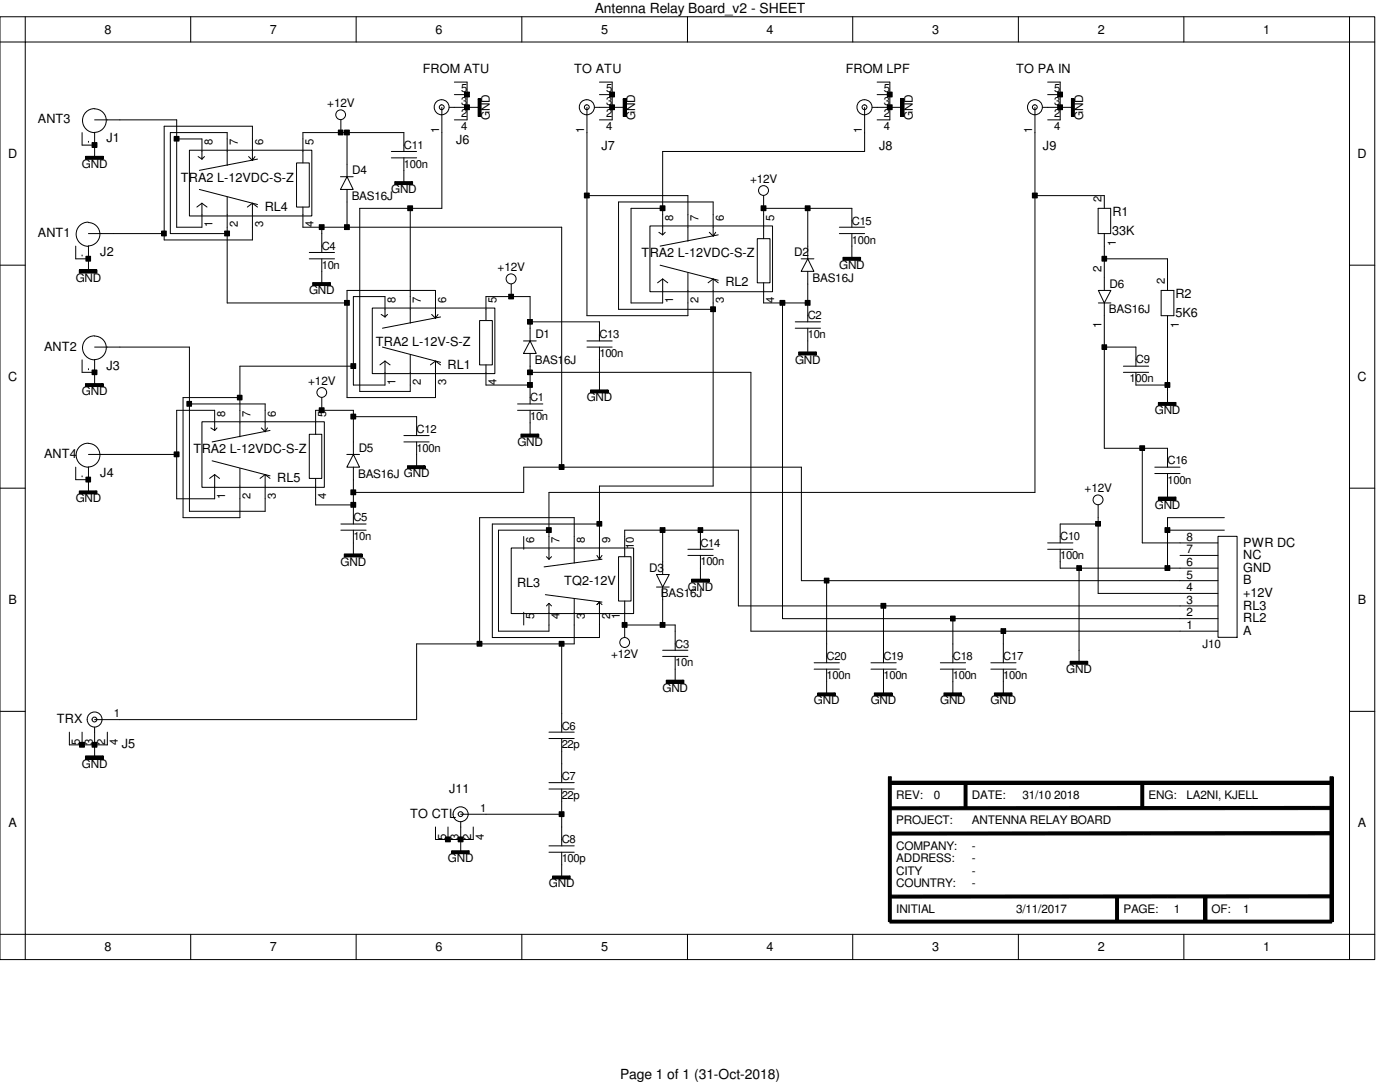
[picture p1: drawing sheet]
<svg xmlns="http://www.w3.org/2000/svg" width="279mm" height="216mm" viewBox="0 0 279 216" stroke-linecap="round" stroke-linejoin="round" font-family="sans-serif">
<g fill="none" stroke="#000" stroke-width=".2">
<path d="M0 3.3h274.4v188.2h-274.4zM5 8.4h264.3v178h-264.3zM5 3.3v5.1h-5M38.1 3.3v5.1M71.1 3.3v5.1M90.7 16.4h2.5v7.5h-2.5M90.7 18.9h2.5M92.7 18.4h1v.9h-1zM95.4 19.9h.6v3.3h-.6zM95.4 19.7h.6v.2h-.6zM104.1 3.3v5.1M119.6 16.4h2.6v7.5h-2.6"/>
<path d="M119.6 18.9h2.6M121.7 18.4h.9v.9h-.9zM124.4 19.9h.6v3.3h-.6zM124.4 19.7h.6v.2h-.6zM137.2 3.3v5.1M170.2 3.3v5.1M175 16.4h2.6v7.5h-2.6M175 18.9h2.6M177.1 18.4h1v.9h-1zM179.8 19.9h.6v3.3h-.6zM179.8 19.7h.6v.2h-.6zM203.2 3.3v5.1"/>
<path d="M209.1 16.4h2.5v7.5h-2.5M209.1 18.9h2.5M211.1 18.4h.9v.9h-.9zM213.8 19.9h.6v3.3h-.6zM213.8 19.7h.6v.2h-.6zM236.3 3.3v5.1M269.3 3.3v5.1h5.1M16.4 26.5v2.5h2.5M17.1 31.2h3.3v.6h-3.3zM17.7 28.2h.1M18.4 28.4h.9v1h-.9zM18.8 21.7a2.39 2.39 0 0 0-2.3 2.4 2.39 2.39 0 0 0 2.3 2.4l.1 5"/>
<path d="M18.8 21.7a2.35 2.35 0 0 1 2.4 2.4 2.35 2.35 0 0 1-2.4 2.3M18.9 23.9h16.4v21.4h5v-4.7M20.4 31.2h.2v.6h-.2zM34.8 27.2h.9v1h-.9zM35.3 27.7h5v4M37.8 30h24.4v13.1h-24.4zM39.5 31.2l.8 .5M39.8 37.8l11.6 3M40.8 31.2l-.5 .5M45.3 33v-6.5h-11.3v20.1h11.3M45.3 39.3v21.2h24M49.6 31.2l.8 .8"/>
<path d="M50.4 32v-6.8h-17.6v22.7h17.6v-7.3M50.9 31.2l-.5 .8M51.4 31.7l-11.6 2.3M59.2 32.5h2.5v8.8h-2.5zM67.5 26h1v.9h-1zM67.9 35.3h2.6M68 23.9v2.6M68.7 26h1v.9h-1zM69.3 35.3l1.2 2.5h-2.6zM69.3 26.5v8.8M69.3 37.8v7.5M78.1 31.5h5"/>
<path d="M78.1 30.2h5M78.8 36.2h3.3v.6h-3.3zM80.6 30.2v-3.7h-20.1v6M80.6 31.5v5M82.1 36.2h.2v.6h-.2zM88.2 21.4v20.2h-16.4v36.5h10.1v-7.3M89.7 21.4h6M92.7 20.9h1v1h-1zM116.6 38.5h1v1h-1zM117.1 39h20.2v9.1M117.1 21.4v41.6h20.2v-8.6M118.7 21.4h6"/>
<path d="M121.7 20.9h.9v1h-.9zM152.4 39v8.6M172.6 21.4v8.8h-40.4v16.7M174.1 21.4h6M177.1 20.9h1v1h-1zM206 38.5h1v1h-1zM206.5 21.4v76.9h-96.9v13.3M206.5 39h13.9v2.6M208.1 21.4h6M211.1 20.9h.9v1h-.9zM0 52.9h5M15.1 49.1v2.5h2.6"/>
<path d="M15.8 53.8h3.3v.7h-3.3zM16.4 50.9h.1M17.1 51.1h1v1h-1zM17.6 44.3a2.41 2.41 0 0 0-2.4 2.4 2.41 2.41 0 0 0 2.4 2.4M17.6 44.4a2.33 2.33 0 0 1 2.3 2.3 2.33 2.33 0 0 1-2.3 2.4M17.7 46.6h15.1M17.7 49.1v5M19.1 53.8h.2v.7h-.2zM32.3 46.1h.9v1h-.9zM40.3 40.6l-1 .7M40.3 40.6l1 .7M44.8 46.1h1v1h-1z"/>
<path d="M50.4 40.6l-1 .7M50.4 40.6l1 .7M60.5 41.3v4h51.6v47.9M61.7 51.6h5.1M61.7 50.4h5.1M62.4 56.4h3.3v.6h-3.3zM63.7 44.8h1v1h-1zM64.2 45.3v5.1M64.2 51.6v5.1M65.7 56.4h.3v.6h-.3zM68.7 59.9h1v1h-1zM68.7 44.8h1v1h-1z"/>
<path d="M81.4 41.1h.9v.9h-.9zM81.9 41.6v22.9M101.5 58.7h1v.9h-1zM102 56.7v2.5M129.7 45.1h24.5v13.1h-24.5zM131.5 46.4l.7 .5M131.7 41.1h1v.9h-1zM131.7 52.9l11.6 3M132.2 41.6h-6.3v18.9h6.3v-4.8M132.2 55.7l-1 .7M132.2 55.7l1.1 .7M132.8 46.4l-.6 .5"/>
<path d="M141.6 46.4l.7 .7M142.3 55.7v41.3h-22.7v14.6M142.3 47.1v-6.8h-18.9v21.4h18.9M142.3 55.7l-1 .7M142.3 55.7l1 .7M142.8 46.4l-.5 .7M143.3 46.9l-11.6 2.2M151.1 47.6h2.6v8.8h-2.6zM151.9 41.1h1v.9h-1zM152.4 41.6h17.6v3.7M152.4 56.4v4.1h8.8M155.7 59.9h.9v1h-.9z"/>
<path d="M159.9 51.6h2.5M160.7 41.1h1v.9h-1zM160.7 59.9h1v1h-1zM161.2 51.6l1.2 2.5h-2.5zM161.2 41.6v10M161.2 54.1v10.1M167.5 46.6h5.1M167.5 45.3h5.1M168.2 51.4h3.3v.5h-3.3zM170 46.6v5M171.5 51.4h.2v.5h-.2zM219.2 41.6h2.5v5h-2.5z"/>
<path d="M219.2 58h2.5l-1.3 2.5zM219.9 51.1h1v1h-1zM220.4 51.6h12.6v6.4M220.4 46.6v11.4M231.7 58h2.6v5h-2.6zM269.3 52.9h5.1M16.4 71.8v2.5h2.5M17.1 76.5h3.3v.6h-3.3zM17.7 73.6h.1M18.4 73.8h.9v1h-.9zM18.8 67a2.39 2.39 0 0 0-2.3 2.4 2.39 2.39 0 0 0 2.3 2.4l.1 5M18.8 67.1a2.35 2.35 0 0 1 2.4 2.3 2.35 2.35 0 0 1-2.4 2.4"/>
<path d="M18.9 69.3h18.9v32.7h15.1v-7.3M20.4 76.5h.2v.6h-.2zM47.4 78.9h.9v.9h-.9zM47.9 79.3h-11.4v24h11.4v-9.8M64.2 79.3v2.6M70 72.6h1v.9h-1zM70.5 73.1h-22.6v14.1M74.3 61.5h24.5v13h-24.5zM76.1 62.7l.7 .5M76.3 69.3l11.6 3M76.8 63.2v-4h-6.3v17.6h6.3v-4.7M76.8 72.1l-1 .7"/>
<path d="M76.8 72.1l1.1 .7M77.3 62.7l-.5 .5M86.1 62.7l.8 .8M86.9 63.5v-5.5h-17.6v21.3h17.6v-7.2M86.9 72.1l-1 .7M86.9 72.1l1 .7M87.4 62.7l-.5 .8M87.9 63.2l-11.6 2.3M95.7 64h2.6v8.8h-2.6zM97 64v-4.8h8.8v8.8M97 72.8v4h8.8M104.5 68h2.5"/>
<path d="M105.3 63.8h1v.9h-1zM105.3 73.8h1v1h-1zM105.3 76.3h1v1h-1zM105.8 68l1.2 2.5h-2.5zM105.8 70.5v10.1M105.8 64.2h13.8v3.8M105.8 74.3h44.1v51.6h93.2M117.1 69.3h5.1M117.1 68h5.1M117.9 77.8h3.3v.6h-3.3zM119.6 69.3v8.8M121.2 77.8h.2v.6h-.2z"/>
<path d="M141.8 61.2h1v1h-1zM156.2 60.5v62.9h86.9M158.7 65.5h5M158.7 64.2h5M159.4 70.2h3.3v.6h-3.3zM161.2 65.5v5M162.7 70.2h.2v.6h-.2zM219.2 60.5h2.5M219.9 68.8h1v.9h-1zM220.4 69.3h6.3v3.8M220.4 60.5v29h12.6v3.7M224.2 74.3h5"/>
<path d="M224.2 73.1h5M226.7 74.3v2.5h6.3M232.5 76.3h1v1h-1zM233 63v17.6M0 97.4h5M15.1 93.2v2.5h2.6M15.8 98h3.3v.6h-3.3zM16.4 95h.1M17.1 95.2h1v1h-1zM17.6 88.4a2.38 2.38 0 0 0-2.3 3.2 2.38 2.38 0 0 0 3.8 1 2.38 2.38 0 0 0-.5-3.9l-1-.2M17.7 90.7h17.6M17.7 93.2v5.1"/>
<path d="M19.1 98h.2v.6h-.2zM34.8 90.2h.9v.9h-.9zM37.3 80.1h.9v1h-.9zM37.8 80.6h15.1v5.5M40.3 84.2h24.4v13h-24.4zM42.1 85.4l.7 .5M42.3 91.9l11.6 3.1M42.8 85.9v-4h-7.5v17.6h7.5v-4.8M42.8 94.7l-1 .8M42.8 94.7l1 .8M43.3 85.4l-.5 .5M52.2 85.4l.7 .7"/>
<path d="M52.9 94.7l-1 .8M52.9 94.7l1 .8M53.4 85.4l-.5 .7M53.9 85.9l-11.6 2.3M61.7 86.7h2.5v8.8h-2.5zM63 86.7v-4.8h7.5v8.8M63 95.5v5.3h7.5M63.7 81.4h1v.9h-1zM69.2 90.7h2.6M70 82.6h1v1h-1zM70 97.7h1v1h-1zM70.5 90.7l1.3 2.5h-2.6z"/>
<path d="M70.5 93.2v11.4M70.5 83.1h12.6v3.8M70.5 98.3h34v-5.1h55.4v22.7h83.2M80.6 88.2h5M80.6 86.9h5M81.3 92.9h3.3v.6h-3.3zM83.1 88.2v5M84.6 92.9h.2v.6h-.2zM103.3 81.9h5M103.3 80.6h5M104 86.6h3.3v.6h-3.3zM105.8 81.9v5"/>
<path d="M107.3 86.6h.2v.6h-.2zM111.6 92.7h1v1h-1zM227.5 88.9h.9v1h-.9zM228 89.5v18.8h15.1M230.5 94.5h5M230.5 93.2h5M231.2 80.3h3.3v.6h-3.3zM231.2 99.2h3.3v.6h-3.3zM233 94.5v5M234.5 80.3h.2v.6h-.2zM234.5 99.2h.2v.6h-.2zM269.3 97.4h5.1"/>
<path d="M68 105.8h5.1M68 104.6h5.1M68.7 110.5h3.4v.6h-3.4zM70 100.2h1v1h-1zM70.5 105.8v5M72.1 110.5h.2v.6h-.2zM102 109.3h24.4v13.1h-24.4zM104.5 107.1v2.5M108.8 118.7l11.3 1.4M109.1 105.3h.9v1h-.9zM109.1 111.1l.5 .5M109.6 105.8h-10.1v20.1h10.1v-5.5"/>
<path d="M110.1 111.1l-.5 .5M114.6 119.4v9.1h-31.5v15.1h-64.2M114.6 112.4v-9.1h-18.9v25.2M119.1 104.1h1v.9h-1zM119.1 110.8l.5 .8M119.6 104.6h-21.3v22.6h21.3v-7.1M120.1 110.8l-.5 .8M120.1 111.6l-11.5 1.5M123.4 111.1h2.5v8.8h-2.5zM124.7 111.1v-5.3h22.7v15.1h95.7M124.7 119.9v7.3M131 114.6h2.6l-1.4 2.5z"/>
<path d="M131 117.1h2.6M131.7 105.3h1v1h-1zM132.2 105.8v8.8M132.2 117.1v7.6M137.3 109.6h5M137.3 110.8h5M138 115.6h3.3v.6h-3.3zM139.3 105.3h1v1h-1zM139.8 105.8v3.8M139.8 110.8v5.1M141.3 115.6h.2v.6h-.2zM164.5 115.4h.9v.9h-.9z"/>
<path d="M165 115.9v16.3M209.1 109.6h5M209.1 108.3h5M211.6 109.6v3.8h31.5M214.9 112.9h.9v.9h-.9zM215.3 113.4v18.8M218.7 104.1h.9v.9h-.9zM219.2 104.6h-7.6v3.7M219.2 100.8v17.6h23.9M232.5 105.3h1v1h-1zM232.5 112.9h1v.9h-1zM233 105.8h11.3"/>
<path d="M235.5 110.8h7.6M243.1 107h3.8v20.2h-3.8zM244.3 103.3h-11.3v10.1M95.2 128h1v.9h-1zM104.5 122.2v2.5M109.6 120.4l-.5 .5M109.6 120.4l.5 .5M111.6 128h1v.9h-1zM112.1 128.5v17.6M119.6 120.1l-.5 .5M119.6 120.1l.5 .5M124.2 124.2h.9v1h-.9z"/>
<path d="M124.7 124.7h10v5.1M131.7 124.2h1v1h-1zM132.2 131h5.1M132.2 129.8h5.1M133 135.7h3.3v.7h-3.3zM134.7 131v5M136.3 135.7h.2v.7h-.2zM162.5 133.5h5M162.5 132.2h5M163.2 138.3h3.3v.6h-3.3zM165 133.5v5.1M166.5 138.3h.2v.6h-.2z"/>
<path d="M173.8 133.5h5.1M173.8 132.2h5.1M174.5 138.3h3.3v.6h-3.3zM175.8 120.4h1v1h-1zM176.3 120.9v11.3M176.3 133.5v5.1M177.8 138.3h.3v.6h-.3zM187.7 133.5h5M187.7 132.2h5M188.4 138.3h3.3v.6h-3.3zM189.7 122.9h.9v1h-.9zM190.2 123.4v8.8"/>
<path d="M190.2 133.5v5.1M191.7 138.3h.2v.6h-.2zM197.7 133.5h5.1M197.7 132.2h5.1M198.5 138.3h3.3v.6h-3.3zM199.8 125.4h.9v1h-.9zM200.2 125.9v6.3M200.2 133.5v5.1M201.8 138.3h.2v.6h-.2zM213.6 132h3.3v.5h-3.3zM216.9 132h.2v.5h-.2zM0 141.9h5"/>
<path d="M13.8 146.1v2.5h7.6v-2.5M15.9 148.1h.9v1h-.9zM16.4 146.1v2.5M17.1 150.8h3.3v.7h-3.3zM18.4 148.1h.9v1h-.9zM18.9 145.1v6M20.4 150.8h.2v.7h-.2zM109.6 147.4h5M109.6 146.1h5M109.6 157.4h5M109.6 156.2h5M112.1 147.4v8.8"/>
<path d="M112.1 157.4v11.4M177.3 155h.6v28.9h-.6zM177.6 155.9h88.2v.6h-88.2zM192.4 156.3h.6v5h-.6zM227.7 156.3h.6v5h-.6zM265.4 155h.7v28.9h-.7zM269.3 141.9h5.1M86.9 165v2.5h7.5v-2.5M88.9 167h1v1h-1zM89.4 165v2.5M90.1 169.8h3.4v.5h-3.4zM91.4 167h1v1h-1z"/>
<path d="M91.9 164v6.1M91.9 162.5h20.2M93.5 169.8h.1v.5h-.1zM109.6 170.1h5M109.6 168.8h5M110.3 174.8h3.3v.6h-3.3zM111.6 162h1v.9h-1zM112.1 170.1v5M113.6 174.8h.2v.6h-.2zM177.5 178.6h88.3v.6h-88.3zM177.6 166l88.2-.1v.7h-88.2zM177.6 161l88.2-.1v.6l-88.2 .1z"/>
<path d="M222.6 178.9h.6v5h-.6zM240.2 178.9h.7v5h-.7zM0 186.4h5v5.1M38.1 186.4v5.1M71.1 186.4v5.1M104.1 186.4v5.1M137.2 186.4v5.1M170.2 186.4v5.1M177.6 183.6h88.2v.6h-88.2zM203.2 186.4v5.1M236.3 186.4v5.1M274.4 186.4h-5.1v5.1"/>
<circle cx="68" cy="22.9" r=".97"/>
<circle cx="88.1" cy="21.4" r="1.5"/>
<circle cx="88.2" cy="21.4" r=".49"/>
<circle cx="117.1" cy="21.4" r="1.51"/>
<circle cx="117.1" cy="21.4" r=".49"/>
<circle cx="152.4" cy="38" r=".99"/>
<circle cx="172.5" cy="21.4" r="1.51"/>
<circle cx="172.5" cy="21.4" r=".49"/>
<circle cx="206.5" cy="21.4" r=".49"/>
<circle cx="206.5" cy="21.4" r="1.5"/>
<circle cx="102" cy="55.6" r="1"/>
<circle cx="64.2" cy="78.3" r=".97"/>
<circle cx="219.1" cy="99.7" r=".99"/>
<circle cx="124.7" cy="128.2" r=".98"/>
<circle cx="18.9" cy="143.6" r=".48"/>
<circle cx="18.9" cy="143.6" r="1.49"/>
<circle cx="91.9" cy="162.5" r="1.49"/>
<circle cx="91.9" cy="162.4" r=".48"/>
</g>
<g fill="#000">
<path d="M177.5 178.6h88.3v.6h-88.3zM177.6 166l88.2-.1v.7h-88.2zM177.6 161l88.2-.1v.6l-88.2 .1z"/>
<path d="M92.7 18.4h1v.9h-1z" fill-rule="evenodd"/>
<path d="M95.4 19.9h.6v3.3h-.6z" fill-rule="evenodd"/>
<path d="M95.4 19.7h.6v.2h-.6z" fill-rule="evenodd"/>
<path d="M121.7 18.4h.9v.9h-.9z" fill-rule="evenodd"/>
<path d="M124.4 19.9h.6v3.3h-.6z" fill-rule="evenodd"/>
<path d="M124.4 19.7h.6v.2h-.6z" fill-rule="evenodd"/>
<path d="M177.1 18.4h1v.9h-1z" fill-rule="evenodd"/>
<path d="M179.8 19.9h.6v3.3h-.6z" fill-rule="evenodd"/>
<path d="M179.8 19.7h.6v.2h-.6z" fill-rule="evenodd"/>
<path d="M211.1 18.4h.9v.9h-.9z" fill-rule="evenodd"/>
<path d="M213.8 19.9h.6v3.3h-.6z" fill-rule="evenodd"/>
<path d="M213.8 19.7h.6v.2h-.6z" fill-rule="evenodd"/>
<path d="M17.1 31.2h3.3v.6h-3.3z" fill-rule="evenodd"/>
<path d="M18.4 28.4h.9v1h-.9z" fill-rule="evenodd"/>
<path d="M20.4 31.2h.2v.6h-.2z" fill-rule="evenodd"/>
<path d="M34.8 27.2h.9v1h-.9z" fill-rule="evenodd"/>
<path d="M67.5 26h1v.9h-1z" fill-rule="evenodd"/>
<path d="M68.7 26h1v.9h-1z" fill-rule="evenodd"/>
<path d="M78.8 36.2h3.3v.6h-3.3z" fill-rule="evenodd"/>
<path d="M82.1 36.2h.2v.6h-.2z" fill-rule="evenodd"/>
<path d="M92.7 20.9h1v1h-1z" fill-rule="evenodd"/>
<path d="M116.6 38.5h1v1h-1z" fill-rule="evenodd"/>
<path d="M121.7 20.9h.9v1h-.9z" fill-rule="evenodd"/>
<path d="M177.1 20.9h1v1h-1z" fill-rule="evenodd"/>
<path d="M206 38.5h1v1h-1z" fill-rule="evenodd"/>
<path d="M211.1 20.9h.9v1h-.9z" fill-rule="evenodd"/>
<path d="M15.8 53.8h3.3v.7h-3.3z" fill-rule="evenodd"/>
<path d="M17.1 51.1h1v1h-1z" fill-rule="evenodd"/>
<path d="M19.1 53.8h.2v.7h-.2z" fill-rule="evenodd"/>
<path d="M32.3 46.1h.9v1h-.9z" fill-rule="evenodd"/>
<path d="M44.8 46.1h1v1h-1z" fill-rule="evenodd"/>
<path d="M62.4 56.4h3.3v.6h-3.3z" fill-rule="evenodd"/>
<path d="M63.7 44.8h1v1h-1z" fill-rule="evenodd"/>
<path d="M65.7 56.4h.3v.6h-.3z" fill-rule="evenodd"/>
<path d="M68.7 59.9h1v1h-1z" fill-rule="evenodd"/>
<path d="M68.7 44.8h1v1h-1z" fill-rule="evenodd"/>
<path d="M81.4 41.1h.9v.9h-.9z" fill-rule="evenodd"/>
<path d="M101.5 58.7h1v.9h-1z" fill-rule="evenodd"/>
<path d="M131.7 41.1h1v.9h-1z" fill-rule="evenodd"/>
<path d="M151.9 41.1h1v.9h-1z" fill-rule="evenodd"/>
<path d="M155.7 59.9h.9v1h-.9z" fill-rule="evenodd"/>
<path d="M160.7 41.1h1v.9h-1z" fill-rule="evenodd"/>
<path d="M160.7 59.9h1v1h-1z" fill-rule="evenodd"/>
<path d="M168.2 51.4h3.3v.5h-3.3z" fill-rule="evenodd"/>
<path d="M171.5 51.4h.2v.5h-.2z" fill-rule="evenodd"/>
<path d="M219.9 51.1h1v1h-1z" fill-rule="evenodd"/>
<path d="M17.1 76.5h3.3v.6h-3.3z" fill-rule="evenodd"/>
<path d="M18.4 73.8h.9v1h-.9z" fill-rule="evenodd"/>
<path d="M20.4 76.5h.2v.6h-.2z" fill-rule="evenodd"/>
<path d="M47.4 78.9h.9v.9h-.9z" fill-rule="evenodd"/>
<path d="M70 72.6h1v.9h-1z" fill-rule="evenodd"/>
<path d="M105.3 63.8h1v.9h-1z" fill-rule="evenodd"/>
<path d="M105.3 73.8h1v1h-1z" fill-rule="evenodd"/>
<path d="M105.3 76.3h1v1h-1z" fill-rule="evenodd"/>
<path d="M117.9 77.8h3.3v.6h-3.3z" fill-rule="evenodd"/>
<path d="M121.2 77.8h.2v.6h-.2z" fill-rule="evenodd"/>
<path d="M141.8 61.2h1v1h-1z" fill-rule="evenodd"/>
<path d="M159.4 70.2h3.3v.6h-3.3z" fill-rule="evenodd"/>
<path d="M162.7 70.2h.2v.6h-.2z" fill-rule="evenodd"/>
<path d="M219.9 68.8h1v.9h-1z" fill-rule="evenodd"/>
<path d="M232.5 76.3h1v1h-1z" fill-rule="evenodd"/>
<path d="M15.8 98h3.3v.6h-3.3z" fill-rule="evenodd"/>
<path d="M17.1 95.2h1v1h-1z" fill-rule="evenodd"/>
<path d="M19.1 98h.2v.6h-.2z" fill-rule="evenodd"/>
<path d="M34.8 90.2h.9v.9h-.9z" fill-rule="evenodd"/>
<path d="M37.3 80.1h.9v1h-.9z" fill-rule="evenodd"/>
<path d="M63.7 81.4h1v.9h-1z" fill-rule="evenodd"/>
<path d="M70 82.6h1v1h-1z" fill-rule="evenodd"/>
<path d="M70 97.7h1v1h-1z" fill-rule="evenodd"/>
<path d="M81.3 92.9h3.3v.6h-3.3z" fill-rule="evenodd"/>
<path d="M84.6 92.9h.2v.6h-.2z" fill-rule="evenodd"/>
<path d="M104 86.6h3.3v.6h-3.3z" fill-rule="evenodd"/>
<path d="M107.3 86.6h.2v.6h-.2z" fill-rule="evenodd"/>
<path d="M111.6 92.7h1v1h-1z" fill-rule="evenodd"/>
<path d="M227.5 88.9h.9v1h-.9z" fill-rule="evenodd"/>
<path d="M231.2 80.3h3.3v.6h-3.3z" fill-rule="evenodd"/>
<path d="M231.2 99.2h3.3v.6h-3.3z" fill-rule="evenodd"/>
<path d="M234.5 80.3h.2v.6h-.2z" fill-rule="evenodd"/>
<path d="M234.5 99.2h.2v.6h-.2z" fill-rule="evenodd"/>
<path d="M68.7 110.5h3.4v.6h-3.4z" fill-rule="evenodd"/>
<path d="M70 100.2h1v1h-1z" fill-rule="evenodd"/>
<path d="M72.1 110.5h.2v.6h-.2z" fill-rule="evenodd"/>
<path d="M109.1 105.3h.9v1h-.9z" fill-rule="evenodd"/>
<path d="M119.1 104.1h1v.9h-1z" fill-rule="evenodd"/>
<path d="M131.7 105.3h1v1h-1z" fill-rule="evenodd"/>
<path d="M138 115.6h3.3v.6h-3.3z" fill-rule="evenodd"/>
<path d="M139.3 105.3h1v1h-1z" fill-rule="evenodd"/>
<path d="M141.3 115.6h.2v.6h-.2z" fill-rule="evenodd"/>
<path d="M164.5 115.4h.9v.9h-.9z" fill-rule="evenodd"/>
<path d="M214.9 112.9h.9v.9h-.9z" fill-rule="evenodd"/>
<path d="M218.7 104.1h.9v.9h-.9z" fill-rule="evenodd"/>
<path d="M232.5 105.3h1v1h-1z" fill-rule="evenodd"/>
<path d="M232.5 112.9h1v.9h-1z" fill-rule="evenodd"/>
<path d="M95.2 128h1v.9h-1z" fill-rule="evenodd"/>
<path d="M111.6 128h1v.9h-1z" fill-rule="evenodd"/>
<path d="M124.2 124.2h.9v1h-.9z" fill-rule="evenodd"/>
<path d="M131.7 124.2h1v1h-1z" fill-rule="evenodd"/>
<path d="M133 135.7h3.3v.7h-3.3z" fill-rule="evenodd"/>
<path d="M136.3 135.7h.2v.7h-.2z" fill-rule="evenodd"/>
<path d="M163.2 138.3h3.3v.6h-3.3z" fill-rule="evenodd"/>
<path d="M166.5 138.3h.2v.6h-.2z" fill-rule="evenodd"/>
<path d="M174.5 138.3h3.3v.6h-3.3z" fill-rule="evenodd"/>
<path d="M175.8 120.4h1v1h-1z" fill-rule="evenodd"/>
<path d="M177.8 138.3h.3v.6h-.3z" fill-rule="evenodd"/>
<path d="M188.4 138.3h3.3v.6h-3.3z" fill-rule="evenodd"/>
<path d="M189.7 122.9h.9v1h-.9z" fill-rule="evenodd"/>
<path d="M191.7 138.3h.2v.6h-.2z" fill-rule="evenodd"/>
<path d="M198.5 138.3h3.3v.6h-3.3z" fill-rule="evenodd"/>
<path d="M199.8 125.4h.9v1h-.9z" fill-rule="evenodd"/>
<path d="M201.8 138.3h.2v.6h-.2z" fill-rule="evenodd"/>
<path d="M213.6 132h3.3v.5h-3.3z" fill-rule="evenodd"/>
<path d="M216.9 132h.2v.5h-.2z" fill-rule="evenodd"/>
<path d="M15.9 148.1h.9v1h-.9z" fill-rule="evenodd"/>
<path d="M17.1 150.8h3.3v.7h-3.3z" fill-rule="evenodd"/>
<path d="M18.4 148.1h.9v1h-.9z" fill-rule="evenodd"/>
<path d="M20.4 150.8h.2v.7h-.2z" fill-rule="evenodd"/>
<path d="M177.3 155h.6v28.9h-.6z" fill-rule="evenodd"/>
<path d="M177.6 155.9h88.2v.6h-88.2z" fill-rule="evenodd"/>
<path d="M192.4 156.3h.6v5h-.6z" fill-rule="evenodd"/>
<path d="M227.7 156.3h.6v5h-.6z" fill-rule="evenodd"/>
<path d="M265.4 155h.7v28.9h-.7z" fill-rule="evenodd"/>
<path d="M88.9 167h1v1h-1z" fill-rule="evenodd"/>
<path d="M90.1 169.8h3.4v.5h-3.4z" fill-rule="evenodd"/>
<path d="M91.4 167h1v1h-1z" fill-rule="evenodd"/>
<path d="M93.5 169.8h.1v.5h-.1z" fill-rule="evenodd"/>
<path d="M110.3 174.8h3.3v.6h-3.3z" fill-rule="evenodd"/>
<path d="M111.6 162h1v.9h-1z" fill-rule="evenodd"/>
<path d="M113.6 174.8h.2v.6h-.2z" fill-rule="evenodd"/>
<path d="M222.6 178.9h.6v5h-.6z" fill-rule="evenodd"/>
<path d="M240.2 178.9h.7v5h-.7z" fill-rule="evenodd"/>
<path d="M177.6 183.6h88.2v.6h-88.2z" fill-rule="evenodd"/>
</g>
<g font-size="2.8">
<text x="118.7" y="2.5">Antenna Relay Board_v2 - SHEET</text>
<text x="123.7" y="215.3">Page 1 of 1 (31-Oct-2018)</text>
</g>
<g font-size="2.5">
<text x="20.8" y="6.7">8</text>
<text x="53.8" y="6.7">7</text>
<text x="86.9" y="6.7">6</text>
<text x="120" y="6.7">5</text>
<text x="153" y="6.7">4</text>
<text x="186" y="6.7">3</text>
<text x="219.1" y="6.7">2</text>
<text x="252.1" y="6.7">1</text>
<text x="84.4" y="14.6">FROM ATU</text>
<text x="114.6" y="14.6">TO ATU</text>
<text x="168.8" y="14.6">FROM LPF</text>
<text x="202.8" y="14.6">TO PA IN</text>
<text x="7.6" y="24.6">ANT3</text>
<text x="21.3" y="28.4">J1</text>
<text x="91.1" y="28.7">J6</text>
<text x="1.6" y="31.5">D</text>
<text x="120" y="30">J7</text>
<text x="175.4" y="30">J8</text>
<text x="208.2" y="30">J9</text>
<text x="270.9" y="31.5">D</text>
<text x="36.1" y="36.2">TRA2 L-12VDC-S-Z</text>
<text x="7.6" y="47.3">ANT1</text>
<text x="52.8" y="42">RL4</text>
<text x="222" y="46.9">33K</text>
<text x="222" y="43.1">R1</text>
<text x="20" y="51.1">J2</text>
<text x="128.1" y="51.4">TRA2 L-12VDC-S-Z</text>
<text x="144.8" y="57.1">RL2</text>
<text x="234.6" y="59.5">R2</text>
<text x="234.6" y="63.2">5K6</text>
<text x="8.8" y="70">ANT2</text>
<text x="75" y="69">TRA2 L-12V-S-Z</text>
<text x="1.6" y="76">C</text>
<text x="21.3" y="73.7">J3</text>
<text x="89.3" y="73.5">RL1</text>
<text x="270.9" y="76">C</text>
<text x="8.8" y="91.4">ANT4</text>
<text x="20" y="95.2">J4</text>
<text x="38.7" y="90.4">TRA2 L-12VDC-S-Z</text>
<text x="55.3" y="96.2">RL5</text>
<text x="248.1" y="109.1">PWR DC</text>
<text x="248.1" y="111.5">NC</text>
<text x="103.2" y="117.2">RL3</text>
<text x="112.6" y="116.7">TQ2-12V</text>
<text x="248.1" y="116.6">B</text>
<text x="248.1" y="114.1">GND</text>
<text x="248.1" y="119.1">+12V</text>
<text x="1.7" y="120.5">B</text>
<text x="248.1" y="124.2">RL2</text>
<text x="248.1" y="121.6">RL3</text>
<text x="271" y="120.5">B</text>
<text x="248.1" y="126.7">A</text>
<text x="11.3" y="144.3">TRX</text>
<text x="24.3" y="149.4">J5</text>
<text x="89.7" y="158.2">J11</text>
<text x="1.7" y="165.1">A</text>
<text x="81.9" y="163.2">TO CTL</text>
<text x="271" y="165.1">A</text>
<text x="20.8" y="189.8">8</text>
<text x="53.8" y="189.8">7</text>
<text x="86.9" y="189.8">6</text>
<text x="120" y="189.8">5</text>
<text x="153" y="189.8">4</text>
<text x="186" y="189.8">3</text>
<text x="219.1" y="189.8">2</text>
<text x="252.1" y="189.8">1</text>
</g>
<g font-size="2.3">
<text x="65.3" y="21.4">+12V</text>
<text x="92" y="20.9">3</text>
<text x="92" y="18.4">5</text>
<text x="92" y="23.4">2</text>
<text x="121" y="20.9">3</text>
<text x="121" y="18.4">5</text>
<text x="121" y="23.4">2</text>
<text x="176.4" y="20.9">3</text>
<text x="176.4" y="18.4">5</text>
<text x="176.4" y="23.4">2</text>
<text x="210.4" y="20.9">3</text>
<text x="210.4" y="18.4">5</text>
<text x="210.4" y="23.4">2</text>
<text x="42.4" y="29" transform="rotate(-90 42.4 29)">8</text>
<text x="47.5" y="29" transform="rotate(-90 47.5 29)">7</text>
<text x="52.5" y="29" transform="rotate(-90 52.5 29)">6</text>
<text x="62.6" y="29" transform="rotate(-90 62.6 29)">5</text>
<text x="80.6" y="29.7">C11</text>
<text x="87.6" y="26.5" transform="rotate(-90 87.6 26.5)">1</text>
<text x="92" y="25.9">4</text>
<text x="97.8" y="24" transform="rotate(-90 97.8 24)">GND</text>
<text x="116.6" y="26.5" transform="rotate(-90 116.6 26.5)">1</text>
<text x="121" y="25.9">4</text>
<text x="126.7" y="24" transform="rotate(-90 126.7 24)">GND</text>
<text x="172" y="26.5" transform="rotate(-90 172 26.5)">1</text>
<text x="176.4" y="25.9">4</text>
<text x="182.2" y="24" transform="rotate(-90 182.2 24)">GND</text>
<text x="206" y="26.5" transform="rotate(-90 206 26.5)">1</text>
<text x="210.4" y="25.9">4</text>
<text x="216.2" y="24" transform="rotate(-90 216.2 24)">GND</text>
<text x="16.3" y="33.5">GND</text>
<text x="70.3" y="34.8">D4</text>
<text x="80.6" y="33.5">100n</text>
<text x="70.2" y="39.9">BAS16J</text>
<text x="78.1" y="38.5">GND</text>
<text x="149.7" y="36.5">+12V</text>
<text x="219.8" y="40.3" transform="rotate(-90 219.8 40.3)">2</text>
<text x="42.4" y="45.3" transform="rotate(-90 42.4 45.3)">1</text>
<text x="47.5" y="45.3" transform="rotate(-90 47.5 45.3)">2</text>
<text x="52.5" y="45.3" transform="rotate(-90 52.5 45.3)">3</text>
<text x="62.6" y="45.3" transform="rotate(-90 62.6 45.3)">4</text>
<text x="134.4" y="44.1" transform="rotate(-90 134.4 44.1)">8</text>
<text x="139.4" y="44.1" transform="rotate(-90 139.4 44.1)">7</text>
<text x="144.4" y="44.1" transform="rotate(-90 144.4 44.1)">6</text>
<text x="154.5" y="44.1" transform="rotate(-90 154.5 44.1)">5</text>
<text x="170" y="44.8">C15</text>
<text x="64.2" y="49.9">C4</text>
<text x="64.2" y="53.6">10n</text>
<text x="158.5" y="51.1">D2</text>
<text x="167.5" y="53.6">GND</text>
<text x="170" y="48.6">100n</text>
<text x="222.7" y="49.1" transform="rotate(-90 222.7 49.1)">1</text>
<text x="15.1" y="56.2">GND</text>
<text x="61.7" y="58.7">GND</text>
<text x="99.3" y="54.1">+12V</text>
<text x="162.1" y="56.2">BAS16J</text>
<text x="219.8" y="54.2" transform="rotate(-90 219.8 54.2)">2</text>
<text x="221.4" y="57.5">D6</text>
<text x="232.5" y="56.7" transform="rotate(-90 232.5 56.7)">2</text>
<text x="79" y="60.5" transform="rotate(-90 79 60.5)">8</text>
<text x="84" y="60.5" transform="rotate(-90 84 60.5)">7</text>
<text x="89" y="60.5" transform="rotate(-90 89 60.5)">6</text>
<text x="99.1" y="60.5" transform="rotate(-90 99.1 60.5)">5</text>
<text x="134.4" y="60.5" transform="rotate(-90 134.4 60.5)">1</text>
<text x="139.4" y="60.5" transform="rotate(-90 139.4 60.5)">2</text>
<text x="144.4" y="60.5" transform="rotate(-90 144.4 60.5)">3</text>
<text x="154.5" y="60.5" transform="rotate(-90 154.5 60.5)">4</text>
<text x="161.2" y="63.7">C2</text>
<text x="219.8" y="65.5" transform="rotate(-90 219.8 65.5)">1</text>
<text x="221.3" y="62.5">BAS16J</text>
<text x="235.3" y="65.5" transform="rotate(-90 235.3 65.5)">1</text>
<text x="106.8" y="67.5">D1</text>
<text x="119.6" y="67.5">C13</text>
<text x="119.6" y="71.2">100n</text>
<text x="161.2" y="67.5">10n</text>
<text x="61.5" y="76.8">+12V</text>
<text x="79" y="76.8" transform="rotate(-90 79 76.8)">1</text>
<text x="84" y="76.8" transform="rotate(-90 84 76.8)">2</text>
<text x="89" y="76.8" transform="rotate(-90 89 76.8)">3</text>
<text x="99.1" y="76.8" transform="rotate(-90 99.1 76.8)">4</text>
<text x="106.7" y="72.6">BAS16J</text>
<text x="158.7" y="72.6">GND</text>
<text x="225.4" y="76.3">100n</text>
<text x="226.7" y="72.5">C9</text>
<text x="16.3" y="78.8">GND</text>
<text x="45" y="83.1" transform="rotate(-90 45 83.1)">8</text>
<text x="50" y="83.1" transform="rotate(-90 50 83.1)">7</text>
<text x="55" y="83.1" transform="rotate(-90 55 83.1)">6</text>
<text x="65.1" y="83.1" transform="rotate(-90 65.1 83.1)">5</text>
<text x="105.8" y="80.1">C1</text>
<text x="105.8" y="83.9">10n</text>
<text x="117.1" y="80.1">GND</text>
<text x="230.5" y="82.6">GND</text>
<text x="83.1" y="86.4">C12</text>
<text x="103.3" y="88.9">GND</text>
<text x="71.5" y="95.3">BAS16J GND</text>
<text x="71.6" y="90.2">D5</text>
<text x="83.1" y="90.2">100n</text>
<text x="233" y="92.7">C16</text>
<text x="15.1" y="100.2">GND</text>
<text x="45" y="99.5" transform="rotate(-90 45 99.5)">1</text>
<text x="50" y="99.5" transform="rotate(-90 50 99.5)">2</text>
<text x="55" y="99.5" transform="rotate(-90 55 99.5)">3</text>
<text x="65.1" y="99.5" transform="rotate(-90 65.1 99.5)">4</text>
<text x="216.5" y="98.3">+12V</text>
<text x="230.5" y="101.5">GND</text>
<text x="233" y="96.5">100n</text>
<text x="70.5" y="104">C5</text>
<text x="70.5" y="107.8">10n</text>
<text x="211.6" y="107.8">C10</text>
<text x="236.8" y="107.9">8</text>
<text x="68" y="112.9">GND</text>
<text x="106.6" y="108.3" transform="rotate(-90 106.6 108.3)">6</text>
<text x="111.7" y="108.3" transform="rotate(-90 111.7 108.3)">7</text>
<text x="116.7" y="108.3" transform="rotate(-90 116.7 108.3)">8</text>
<text x="121.8" y="108.3" transform="rotate(-90 121.8 108.3)">9</text>
<text x="126.5" y="109.6" transform="rotate(-90 126.5 109.6)">10</text>
<text x="139.8" y="109.1">C14</text>
<text x="139.8" y="112.8">100n</text>
<text x="211.6" y="111.6">100n</text>
<text x="236.8" y="112.9">6</text>
<text x="236.8" y="110.4">7</text>
<text x="129.5" y="114.2">D3</text>
<text x="131.9" y="119.2">BAS16J</text>
<text x="137.2" y="117.9">GND</text>
<text x="236.8" y="117.9">4</text>
<text x="236.8" y="115.4">5</text>
<text x="106.6" y="123.4" transform="rotate(-90 106.6 123.4)">5</text>
<text x="111.7" y="123.4" transform="rotate(-90 111.7 123.4)">4</text>
<text x="116.7" y="123.4" transform="rotate(-90 116.7 123.4)">3</text>
<text x="121.8" y="123.4" transform="rotate(-90 121.8 123.4)">2</text>
<text x="123.7" y="123.4" transform="rotate(-90 123.7 123.4)">1</text>
<text x="236.8" y="125.5">1</text>
<text x="236.8" y="123">2</text>
<text x="236.8" y="120.5">3</text>
<text x="122" y="131.3">+12V</text>
<text x="134.7" y="129.2">C3</text>
<text x="165" y="131.7">C20</text>
<text x="176.3" y="131.7">C19</text>
<text x="190.2" y="131.7">C18</text>
<text x="200.2" y="131.7">C17</text>
<text x="240" y="129.2">J10</text>
<text x="134.7" y="133">10n</text>
<text x="165" y="135.5">100n</text>
<text x="176.3" y="135.5">100n</text>
<text x="190.2" y="135.5">100n</text>
<text x="200.2" y="135.5">100n</text>
<text x="212.8" y="134.3">GND</text>
<text x="22.7" y="143.1">1</text>
<text x="132.2" y="138">GND</text>
<text x="162.4" y="140.5">GND</text>
<text x="173.8" y="140.5">GND</text>
<text x="187.6" y="140.5">GND</text>
<text x="197.7" y="140.5">GND</text>
<text x="16" y="148.6" transform="rotate(-90 16 148.6)">5</text>
<text x="18.5" y="148.6" transform="rotate(-90 18.5 148.6)">3</text>
<text x="21" y="148.6" transform="rotate(-90 21 148.6)">2</text>
<text x="23.5" y="148.6" transform="rotate(-90 23.5 148.6)">4</text>
<text x="112.1" y="145.6">C6</text>
<text x="112.1" y="149.4">22p</text>
<text x="16.3" y="153.2">GND</text>
<text x="112.1" y="155.7">C7</text>
<text x="112.1" y="159.4">22p</text>
<text x="178.9" y="159.5">REV:</text>
<text x="186.4" y="159.5">0</text>
<text x="194" y="159.5">DATE:</text>
<text x="204" y="159.5">31/10 2018</text>
<text x="229.2" y="159.5">ENG:</text>
<text x="236.8" y="159.5">LA2NI, KJELL</text>
<text x="89" y="167.5" transform="rotate(-90 89 167.5)">5</text>
<text x="91.5" y="167.5" transform="rotate(-90 91.5 167.5)">3</text>
<text x="94.1" y="167.5" transform="rotate(-90 94.1 167.5)">2</text>
<text x="95.8" y="162">1</text>
<text x="96.6" y="167.5" transform="rotate(-90 96.6 167.5)">4</text>
<text x="178.9" y="164.5">PROJECT:</text>
<text x="194" y="164.5">ANTENNA RELAY BOARD</text>
<text x="89.4" y="172">GND</text>
<text x="112.1" y="168.2">C8</text>
<text x="112.1" y="172">100p</text>
<text x="178.9" y="169.5">COMPANY:</text>
<text x="178.9" y="172">ADDRESS:</text>
<text x="194" y="169.5">-</text>
<text x="194" y="172">-</text>
<text x="109.6" y="177.1">GND</text>
<text x="178.9" y="177.1">COUNTRY:</text>
<text x="178.9" y="174.6">CITY</text>
<text x="194" y="174.6">-</text>
<text x="194" y="177.1">-</text>
<text x="178.9" y="182.1">INITIAL</text>
<text x="202.8" y="182.1">3/11/2017</text>
<text x="224.2" y="182.1">PAGE:</text>
<text x="234.3" y="182.1">1</text>
<text x="241.8" y="182.1">OF:</text>
<text x="248.1" y="182.1">1</text>
</g>
</svg>
